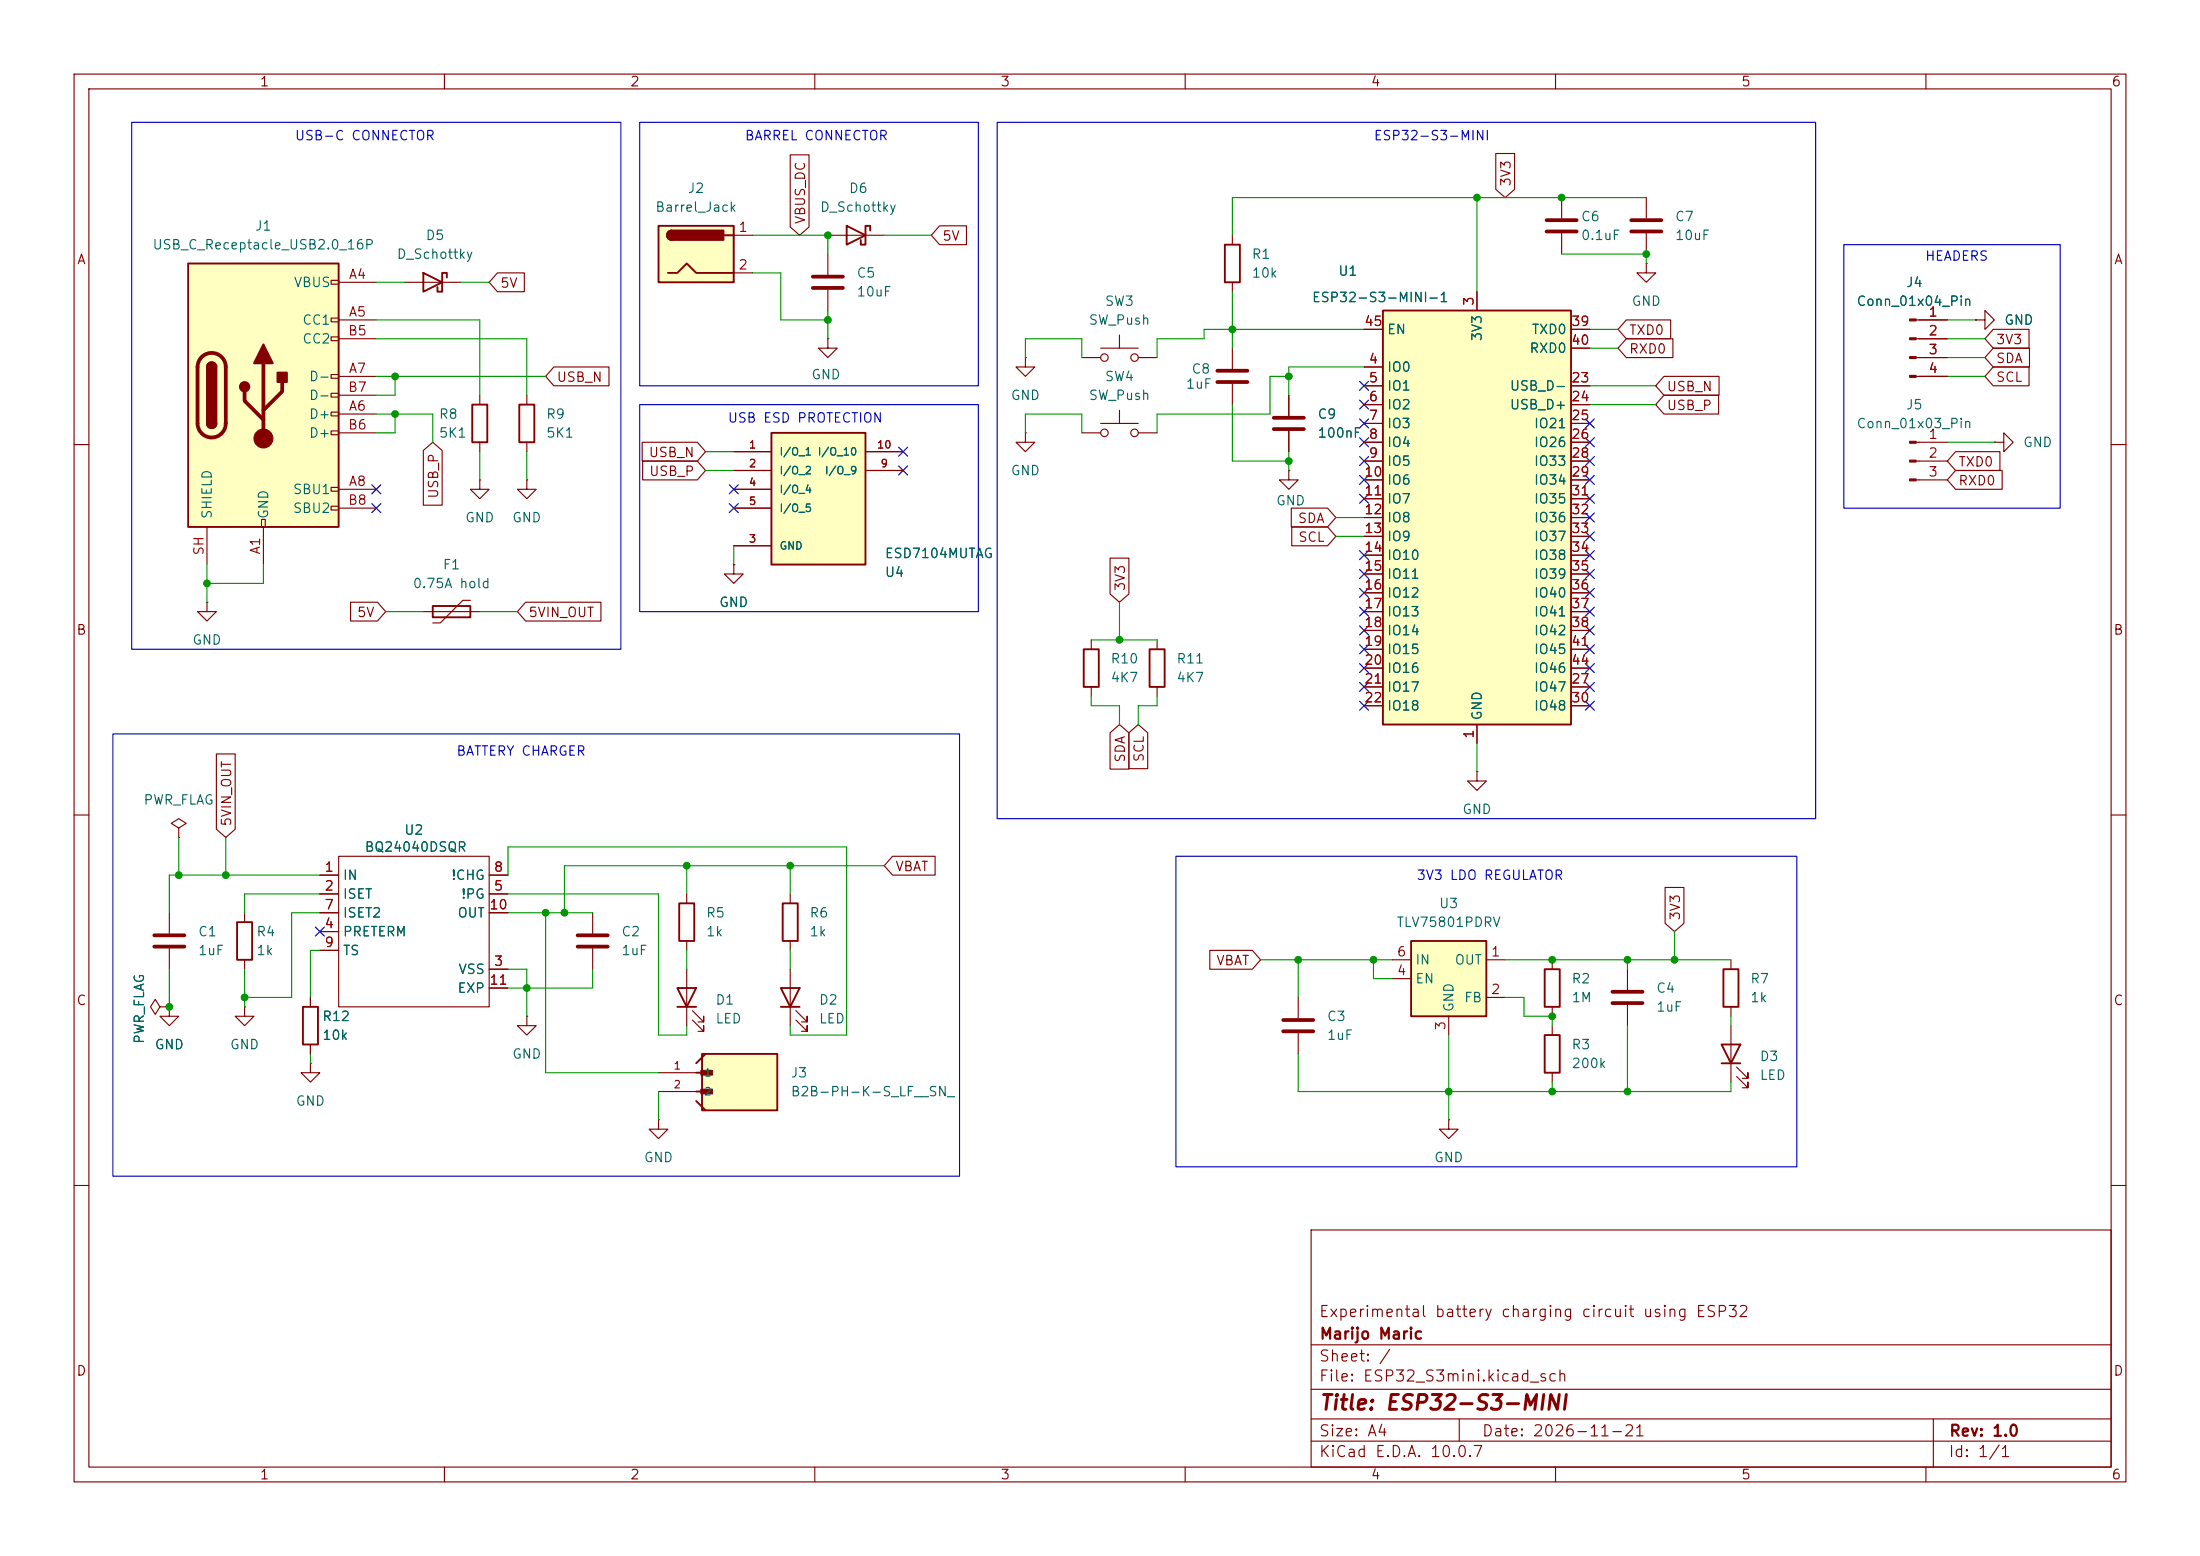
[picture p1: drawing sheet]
<svg xmlns="http://www.w3.org/2000/svg" width="297mm" height="210mm" viewBox="0 0 297 210" stroke-linecap="round" stroke-linejoin="round" font-family="sans-serif">
<g fill="none" stroke="#840000" stroke-width=".15">
<path d="M10 10h277v190h-277zM12 12h273v186h-273zM60 10v2M110 10v2M160 10v2M210 10v2M260 10v2M111.8 34.3v2.8M111.8 39.1v2.8M166.4 31.8v1.2M166.4 38.1v1.3M222.2 35.6v1.2h1.3l-1.3 1.3-1.2-1.3h1.2"/>
<path d="M222.2 35.6h.1M64.8 53.3v1.3M64.8 59.7v1.3M71.1 53.3v1.3M71.1 59.7v1.3M138.4 58.4v1.3h1.3l-1.3 1.3-1.2-1.3h1.2M138.4 58.4h.1M269.2 59.7h1.3v-1.3l1.3 1.3-1.3 1.3v-1.3M269.2 59.7h.1M10 60h2M64.8 64.8v1.2h1.2l-1.2 1.3-1.3-1.3h1.3M64.8 64.8h.1"/>
<path d="M71.1 64.8v1.2h1.3l-1.3 1.3-1.3-1.3h1.3M71.1 64.8h.1M174 63.5v1.3h1.3l-1.3 1.2-1.3-1.2h1.3M174 63.5h.1M285 60h2M147.3 86.4v1.2M147.3 92.7v1.3M156.2 86.4v1.2M156.2 92.7v1.3M10 110h2M199.4 104.1v1.3h1.3l-1.3 1.3-1.3-1.3h1.3M199.4 104.1h.1"/>
<path d="M285 110h2M10 160h2M177 166h108v32h-108zM285 160h2M60 198v2M110 198v2M160 198v2M177 194.5h108M177 191.5h108M177 187.5h108M177 181.5h108M197 191.5v3"/>
<path d="M210 198v2M260 198v2M261 191.5v6.5"/>
</g>
<path d="M109.7 37.3h4.1M109.7 38.9h4.1" fill="none" stroke="#840000" stroke-width=".51"/>
<path d="M165.4 33h2v5.1h-2zM63.8 54.6h2v5.1h-2zM70.1 54.6h2v5.1h-2zM146.3 87.6h2v5.1h-2zM155.2 87.6h2v5.1h-2z" fill="none" stroke="#840000" stroke-width=".25"/>
<path d="M186.7 41.9h25.4v55.9h-25.4z" fill="#ffffc2"/>
<path d="M186.7 41.9h25.4v55.9h-25.4z" fill="none" stroke="#840000" stroke-width=".25"/>
<g fill="none" stroke="#840000" stroke-width=".15">
<path d="M199.4 39.4v2.5M184.1 49.5h2.6M184.1 52.1h2.6M184.1 54.6h2.6M184.1 57.2h2.6M184.1 59.7h2.6M184.1 44.5h2.6M212.1 52.1h2.5M212.1 54.6h2.5M212.1 57.2h2.5M212.1 59.7h2.5M212.1 44.5h2.5"/>
<path d="M212.1 47h2.5M184.1 62.2h2.6M184.1 64.8h2.6M184.1 67.3h2.6M184.1 69.9h2.6M184.1 72.4h2.6M184.1 74.9h2.6M184.1 77.5h2.6M212.1 62.2h2.5M212.1 64.8h2.5M212.1 67.3h2.5M212.1 69.9h2.5"/>
<path d="M212.1 72.4h2.5M212.1 74.9h2.5M212.1 77.5h2.5M184.1 80h2.6M184.1 82.6h2.6M184.1 85.1h2.6M184.1 87.6h2.6M184.1 90.2h2.6M184.1 92.7h2.6M184.1 95.3h2.6M199.4 97.8v2.5M212.1 80h2.5"/>
<path d="M212.1 82.6h2.5M212.1 85.1h2.5M212.1 87.6h2.5M212.1 90.2h2.5M212.1 92.7h2.5M212.1 95.3h2.5"/>
</g>
<path d="M25.4 35.6h20.3v35.5h-20.3z" fill="#ffffc2"/>
<g fill="none" stroke="#840000" stroke-width=".15">
<path d="M44.7 37.8h1v.6h-1zM45.7 38.1h5.1M54.6 38.1h7.6M44.7 42.9h1v.5h-1zM44.7 45.5h1v.5h-1zM44.7 50.5h1v.6h-1zM44.7 53.1h1v.5h-1zM44.7 55.6h1v.5h-1zM44.7 58.2h1v.5h-1zM45.7 43.2h5.1M45.7 55.9h5.1M45.7 50.8h5.1"/>
<path d="M45.7 45.7h5.1M45.7 58.4h5.1M45.7 53.3h5.1M27.9 71.1v5.1M35.3 70.1h.5v1h-.5zM35.6 71.1v5.1M44.7 65.8h1v.5h-1zM44.7 68.3h1v.5h-1zM45.7 66h5.1M45.7 68.6h5.1M27.9 81.3v1.3h1.3l-1.3 1.2-1.2-1.2h1.2M27.9 81.3h.1"/>
<path d="M57.1 82.6h7.7M63.5 81h-1l-3.1 3.1h-1M88.9 151.1v1.3h1.3l-1.3 1.3-1.3-1.3h1.3M88.9 151.1h.1"/>
</g>
<path d="M25.4 35.6h20.3v35.5h-20.3zM57.1 36.8l2.6 1.3-2.6 1.3zM60.3 37.5v-.7h-.6v2.6h-.6v-.7M27.9 49.5a.64 .64 0 0 1 .7-.6 .64 .64 0 0 1 .6 .6M27.9 57.2a.64 .64 0 0 0 .7 .6 .64 .64 0 0 0 .6-.6M58.4 81.8h5.1v1.5h-5.1z" fill="none" stroke="#840000" stroke-width=".25"/>
<path d="M27.2 48.2a1.9 1.9 0 0 1 2.1-.4 1.9 1.9 0 0 1 1.2 1.7v7.7a1.91 1.91 0 0 1-1.9 1.8 1.91 1.91 0 0 1-1.9-1.8v-7.7a1.9 1.9 0 0 1 .5-1.3zM33 52.8v1.3l2.6 2.5M35.6 49v10.2M38.1 51.6v1.2l-2.5 2.6" fill="none" stroke="#840000" stroke-width=".51"/>
<g fill="#840000" stroke="#840000" stroke-width=".25">
<path d="M27.9 49.5h1.3v7.7h-1.3z"/>
<path d="M28.1 49.1a.64 .64 0 0 1 .7-.2 .64 .64 0 0 1 .4 .6h-1.3z"/>
<path d="M27.9 57.2h1.3a.64 .64 0 0 1-.6 .6 .64 .64 0 0 1-.7-.6z"/>
<path d="M35.6 46.5l1.2 2.5h-2.5z"/>
<path d="M37.5 50.3h1.2v1.3h-1.2z"/>
<circle cx="33" cy="52.2" r=".63"/>
</g>
<circle cx="35.6" cy="59.2" r="1.27" fill="#840000" stroke="#840000" stroke-width=".15"/>
<path d="M94.8 142.2h10.1v7.7h-10.1z" fill="#ffffc2"/>
<g fill="none" stroke="#840000" stroke-width=".25">
<path d="M114.3 30.5l2.5 1.3-2.5 1.2zM117.5 31.1v-.6h-.7v2.5h-.6v-.6M32 124.5h2v5h-2zM40.9 135.9h2v5.1h-2zM91.4 133.4h2.6l-1.3 2.5zM91.4 135.9h2.6M91.7 121.9h2v5.1h-2zM105.4 133.4h2.5l-1.2 2.5zM105.4 135.9h2.5M105.7 121.9h2v5.1h-2zM94 144.8h1.9M94 147.3h1.9"/>
<path d="M94 148.6l1.2 1.3M94.8 142.2h10.1v7.7h-10.1zM95.2 142.2l-1.2 1.3"/>
</g>
<g fill="#840000" stroke="#840000" stroke-width=".14">
<path d="M94.6 144.5h1.6v.6h-1.6z"/>
<path d="M94.6 147h1.6v.6h-1.6z"/>
</g>
<g fill="none" stroke="#840000" stroke-width=".15">
<path d="M111.8 31.8h7.6M210.8 26.7v2.8M210.8 31.5v2.8M222.2 26.7v2.8M222.2 31.5v2.8M24.1 111.8l1-.7-1-.6-1 .6 1 .7v1.2M24.1 113h.1M21.6 135.9l-.6-1-.7 1 .7 1 .6-1h1.3M22.9 135.9v1.3h1.2l-1.2 1.2-1.3-1.2h1.3M22.9 135.9h.1M22.9 123.2v2.8M22.9 128v2.8"/>
<path d="M33 135.9v1.3h1.3l-1.3 1.2-1.3-1.2h1.3M33 135.9h.1M33 123.2v1.3M33 129.5v1.3M41.9 134.6v1.3M71.1 137.2v1.2h1.3l-1.3 1.3-1.3-1.3h1.3M71.1 137.2h.1M80 123.2v2.8M80 128v2.8M92.7 120.7v1.2M92.7 127v1.3M92.7 130.8v7.6"/>
<path d="M93.5 137.7l1.5 1.5v-.8v.8h-.8M93.5 136.4l1.5 1.5v-.7v.7h-.8M106.7 120.7v1.2M106.7 127v1.3M106.7 130.8v7.6M107.4 137.7l1.6 1.5v-.8v.8h-.8M107.4 136.4l1.6 1.5v-.7v.7h-.8M175.3 134.6v2.8M175.3 139.4v2.8M41.9 143.5v1.3h1.3l-1.3 1.3-1.3-1.3h1.3M41.9 143.5h.1M41.9 141v1.2"/>
<path d="M88.9 144.8h5.1M88.9 147.3h5.1"/>
</g>
<path d="M208.8 29.7h4.1M208.8 31.2h4.1M220.2 29.7h4.1M220.2 31.2h4.1M20.8 126.2h4.1M20.8 127.8h4.1M78 126.2h4M78 127.8h4M173.2 137.7h4.1M173.2 139.2h4.1" fill="none" stroke="#840000" stroke-width=".51"/>
<path d="M190.5 127h10.2v10.2h-10.2z" fill="#ffffc2"/>
<path d="M190.5 127h10.2v10.2h-10.2z" fill="none" stroke="#840000" stroke-width=".25"/>
<path d="M188 129.5h2.5M188 132.1h2.5M195.6 137.2v2.5M200.7 129.5h2.5M200.7 134.6h2.5" fill="none" stroke="#840000" stroke-width=".15"/>
<path d="M88.9 30.5h10.2v7.6h-10.2z" fill="#ffffc2"/>
<path d="M88.9 30.5h10.2v7.6h-10.2zM90.2 36.8h1.2l1.3-1.2 1.3 1.2h5.1M90.7 31.1a.64 .64 0 0 0-.7 .7 .64 .64 0 0 0 .7 .6M97.8 31.8h1.3M208.5 139.7h2.1v5.1h-2.1z" fill="none" stroke="#840000" stroke-width=".25"/>
<g fill="#840000" stroke="#840000" stroke-width=".25">
<path d="M90.2 31.3l.5-.2v1.3a.63 .63 0 0 1-.6-.4 .63 .63 0 0 1 .1-.7z"/>
<path d="M90.7 31.1h7v1.3h-7z"/>
</g>
<g fill="none" stroke="#840000" stroke-width=".15">
<path d="M99.1 31.8h2.5M99.1 36.8h2.5M266.7 43.2h1.3v-1.3l1.2 1.3-1.2 1.3v-1.3M266.7 43.2h.1M43.2 118.1h2.5M45.7 115.6h20.3v20.3h-20.3zM66 118.1h2.6M43.2 120.7h2.5M43.2 125.7h2.5M43.2 123.2h2.5M43.2 128.3h2.5M66 120.7h2.6"/>
<path d="M66 130.8h2.6M66 123.2h2.6M66 133.4h2.6M209.5 138.4v1.3M195.6 151.1v1.3h1.2l-1.2 1.3-1.3-1.3h1.3M195.6 151.1h.1M209.5 144.8v1.3"/>
</g>
<path d="M104.1 58.4h12.7v17.8h-12.7z" fill="#ffffc2"/>
<path d="M104.1 58.4h12.7v17.8h-12.7zM208.5 130.8h2.1v5.1h-2.1zM232.7 130.8h2v5.1h-2zM232.4 141h2.5l-1.2 2.5zM232.4 143.5h2.5" fill="none" stroke="#840000" stroke-width=".25"/>
<g fill="none" stroke="#840000" stroke-width=".15">
<path d="M67.2 36.8h3.6v2.6h-3.6l-1.2-1.3zM106.7 20.9h2.5v9.7l-1.3 1.2-1.2-1.2zM126.8 30.5h3.7v2.5h-3.7l-1.1-1.2zM199.4 39.4v2.5M201.9 20.7h2.6v4.9l-1.3 1.1-1.3-1.1zM74.8 49.5h7.4v2.6h-7.4l-1.1-1.3zM86.7 59.7h7.4l1.1 1.3-1.1 1.2h-7.4zM111.8 45.7v1.3h1.2l-1.2 1.3-1.3-1.3h1.3M111.8 45.7h.1M138.4 48.3v1.2h1.3l-1.3 1.3-1.2-1.3h1.2M138.4 48.3h.1M146 48.3h2.6"/>
<path d="M146 58.4h2.6M148.6 47h5.1M148.6 57.2h5.1M151.1 45.2v1.8M151.1 55.4v1.8M153.7 48.3h2.5M153.7 58.4h2.5M166.4 47v2.8M166.4 51.8v2.8M174 53.3v2.8M174 58.2v2.8M184.1 59.7h2.6"/>
<path d="M184.1 57.2h2.6M184.1 49.5h2.6M184.1 52.1h2.6M184.1 54.6h2.6M184.1 44.5h2.6M212.1 59.7h2.5M212.1 47h2.5M212.1 57.2h2.5M212.1 52.1h2.5M212.1 54.6h2.5M212.1 44.5h2.5M219.6 43.2h5.9v2.5h-5.9l-1.2-1.2z"/>
<path d="M219.6 45.7h6.2v2.6h-6.2l-1.2-1.3zM224.6 50.8h7.5v2.5h-7.5l-1.1-1.2zM224.6 53.3h7.4v2.6h-7.4l-1.1-1.3zM258.7 43.2h4.2M258.7 45.7h4.2M258.7 48.3h4.2M258.7 50.8h4.2M258.7 59.7h4.2M266.7 43.2h.1M269.1 49.5h4.8v2.6h-4.8l-1.1-1.3zM269.1 47h4.9v2.5h-4.9l-1.1-1.2zM269.1 44.4h4.8v2.6h-4.8l-1.1-1.3z"/>
<path d="M57.1 60.8l1.3-1.1 1.3 1.1v7.4h-2.6zM86.8 62.2h7.3l1.1 1.3-1.1 1.3h-7.3zM99.1 76.2v1.3h1.2l-1.2 1.2-1.3-1.2h1.3M99.1 76.2h.1M99.1 61h5M99.1 63.5h5M99.1 73.7h5M99.1 66h5M99.1 68.6h5M116.8 61h5.1M116.8 63.5h5.1M149.9 75.3h2.5v4.9l-1.3 1.1-1.2-1.1z"/>
<path d="M174.3 68.6h4.9l1.1 1.3-1.1 1.2h-4.9zM174.4 71.1h4.8l1.1 1.3-1.1 1.3h-4.8zM184.1 62.2h2.6M184.1 64.8h2.6M184.1 67.3h2.6M184.1 69.9h2.6M184.1 72.4h2.6M184.1 74.9h2.6M184.1 77.5h2.6M212.1 62.2h2.5M212.1 64.8h2.5M212.1 67.3h2.5"/>
<path d="M212.1 69.9h2.5M212.1 72.4h2.5M212.1 74.9h2.5M212.1 77.5h2.5M258.7 62.2h4.2M258.7 64.8h4.2M264 63.5h6.3v2.5h-6.3l-1.1-1.2zM264 61h6v2.5h-6l-1.1-1.3zM47.3 81.3h3.7l1.1 1.3-1.1 1.2h-3.7zM71 81.3h10.1v2.5h-10.1l-1.2-1.2zM149.9 98.9l1.2-1.1 1.3 1.1v4.9h-2.5zM152.4 98.9l1.3-1.1 1.2 1.1v4.8h-2.5z"/>
<path d="M184.1 80h2.6M184.1 82.6h2.6M184.1 85.1h2.6M184.1 87.6h2.6M184.1 90.2h2.6M184.1 92.7h2.6M184.1 95.3h2.6M199.4 97.8v2.5M212.1 80h2.5M212.1 82.6h2.5M212.1 85.1h2.5M212.1 87.6h2.5"/>
<path d="M212.1 90.2h2.5M212.1 92.7h2.5M212.1 95.3h2.5M29.2 101.8h2.6v10.1l-1.3 1.1-1.3-1.1zM43.2 118.1h2.5M66 118.1h2.6M120.5 115.6h5.7v2.5h-5.7l-1.1-1.3zM224.8 119.8h2.5v4.8l-1.2 1.1-1.3-1.1zM22.9 135.9h.1M41.9 134.6v1.3M43.2 120.7h2.5M43.2 125.7h2.5"/>
<path d="M43.2 123.2h2.5M43.2 128.3h2.5M66 120.7h2.6M66 130.8h2.6M66 123.2h2.6M66 133.4h2.6M163.3 128.3h5.8l1.1 1.2-1.1 1.3h-5.8zM209.5 129.5v1.3M209.5 135.9v1.3M219.7 130.8v2.8M219.7 135.6v2.8M233.7 129.5v1.3"/>
<path d="M233.7 135.9v1.3M233.7 138.4v7.7M41.9 141v1.2M234.4 145.3l1.6 1.5v-.7v.7h-.8M234.4 144l1.6 1.5v-.7v.7h-.8"/>
<circle cx="149.1" cy="58.4" r=".51"/>
<circle cx="149.1" cy="48.3" r=".51"/>
<circle cx="153.2" cy="48.3" r=".51"/>
<circle cx="153.2" cy="58.4" r=".51"/>
</g>
<path d="M164.3 50h4.1M164.3 51.6h4.1M172 56.4h4M172 57.9h4M217.7 133.9h4M217.7 135.4h4" fill="none" stroke="#840000" stroke-width=".51"/>
<g fill="#840000" stroke="#840000" stroke-width=".15">
<path d="M257.8 43.1h.9v.2h-.9z"/>
<path d="M257.8 45.6h.9v.2h-.9z"/>
<path d="M257.8 48.1h.9v.3h-.9z"/>
<path d="M257.8 50.7h.9v.2h-.9z"/>
<path d="M257.8 59.6h.9v.2h-.9z"/>
<path d="M257.8 62.1h.9v.3h-.9z"/>
<path d="M257.8 64.6h.9v.3h-.9z"/>
</g>
<g fill="none" stroke="#009600" stroke-width=".15">
<path d="M50.8 38.1h3.8M62.2 38.1h3.8M101.6 36.8h3.8v6.4h6.4M101.6 31.8h10.2v2.5M119.4 31.8h6.3M166.4 39.4v7.6M199.4 26.7v12.7M210.8 34.3h11.4v1.3M222.2 26.7h-55.8v5.1M50.8 50.8h22.9M50.8 55.9h7.6v3.8M50.8 45.7h20.3v7.6"/>
<path d="M50.8 43.2h14v10.1M53.3 50.8v2.5h-2.5M53.3 55.9v2.5h-2.5M111.8 41.9v3.8M138.4 58.4v-2.5h7.6v2.5M138.4 48.3v-2.6h7.6v2.6M166.4 54.6v7.6h7.6M174 50.8h-2.6v5.1h-15.2v2.5M184.1 44.5h-21.5v1.2h-6.4v2.6M184.1 49.5h-10.1v3.8M214.6 44.5h3.8M214.6 52.1h8.9"/>
<path d="M214.6 54.6h8.9M214.6 47h3.8M262.9 50.8h5.1M262.9 45.7h5.1M262.9 48.3h5.1M262.9 43.2h3.8M262.9 59.7h6.3M27.9 76.2v5.1M35.6 76.2v2.5h-7.7M64.8 61v3.8M71.1 61v3.8M95.2 61h3.9"/>
<path d="M95.2 63.5h3.9M99.1 73.7v2.5M174 61v2.5M180.3 69.9h3.8M180.3 72.4h3.8M52.1 82.6h5M64.8 82.6h5M147.3 94v1.3h3.8v2.5M147.3 86.4h8.9M151.1 81.3v5.1M156.2 94v1.3h-2.5v2.5M24.1 113v5.1"/>
<path d="M30.5 113v5.1M43.2 118.1h-20.3v5.1M68.6 118.1v-3.8h45.7v25.4h-7.6v-1.3M92.7 116.8v3.9M106.7 116.8v3.9M119.4 116.8h-43.2v6.4M199.4 100.3v3.8M22.9 130.8v5.1M33 130.8v5.1M43.2 123.2h-3.8v11.4h-6.4M43.2 120.7h-10.2v2.5M43.2 128.3h-1.3v6.3"/>
<path d="M68.6 120.7h20.3v19h3.8v-1.3M68.6 123.2h11.4M68.6 130.8h2.5v6.4M73.7 123.2v21.6h15.2M80 130.8v2.6h-11.4M92.7 128.3v2.5M106.7 128.3v2.5M170.2 129.5h17.8M175.3 129.5v5.1M185.4 129.5v2.6h2.6M195.6 139.7v11.4M203.2 129.5h30.5"/>
<path d="M203.2 134.6h2.5v2.6h3.8v1.2M219.7 129.5v1.3M219.7 138.4v8.9M226.1 125.7v3.8M233.7 137.2v1.2M41.9 142.2v1.3M88.9 147.3v3.8M175.3 142.2v5.1h58.4v-1.2M209.5 146.1v1.2"/>
</g>
<g fill="none" stroke="#000084" stroke-width=".15">
<path d="M183.5 51.5l1.3 1.2M183.5 54l1.3 1.2M183.5 56.5l1.3 1.3M183.5 59.1l1.3 1.2M184.8 51.5l-1.3 1.2M184.8 54l-1.3 1.2M184.8 56.5l-1.3 1.3M184.8 59.1l-1.3 1.2M214 56.5l1.2 1.3M214 59.1l1.2 1.2M215.2 59.1l-1.2 1.2M215.2 56.5l-1.2 1.3"/>
<path d="M50.2 65.4l1.2 1.2M50.2 68l1.2 1.2M51.4 65.4l-1.2 1.2M51.4 68l-1.2 1.2M98.5 68l1.2 1.2M98.5 65.4l1.2 1.2M99.7 68l-1.2 1.2M99.7 65.4l-1.2 1.2M121.3 60.4l1.2 1.2M121.3 62.9l1.2 1.2M122.5 60.4l-1.2 1.2M122.5 62.9l-1.2 1.2"/>
<path d="M183.5 61.6l1.3 1.2M183.5 64.2l1.3 1.2M183.5 76.9l1.3 1.2M183.5 74.3l1.3 1.2M183.5 66.7l1.3 1.2M183.5 79.4l1.3 1.2M184.8 61.6l-1.3 1.2M184.8 64.2l-1.3 1.2M184.8 76.9l-1.3 1.2M184.8 74.3l-1.3 1.2M184.8 66.7l-1.3 1.2M184.8 79.4l-1.3 1.2"/>
<path d="M214 64.2l1.2 1.2M214 74.3l1.2 1.2M214 69.2l1.2 1.3M214 71.8l1.2 1.2M214 76.9l1.2 1.2M214 79.4l1.2 1.2M214 66.7l1.2 1.2M214 61.6l1.2 1.2M215.2 64.2l-1.2 1.2M215.2 61.6l-1.2 1.2M215.2 74.3l-1.2 1.2M215.2 69.2l-1.2 1.3"/>
<path d="M215.2 71.8l-1.2 1.2M215.2 76.9l-1.2 1.2M215.2 79.4l-1.2 1.2M215.2 66.7l-1.2 1.2M183.5 94.6l1.3 1.3M183.5 87l1.3 1.2M183.5 84.5l1.3 1.2M183.5 92.1l1.3 1.2M183.5 81.9l1.3 1.3M183.5 89.6l1.3 1.2M184.8 94.6l-1.3 1.3M184.8 87l-1.3 1.2"/>
<path d="M184.8 84.5l-1.3 1.2M184.8 92.1l-1.3 1.2M184.8 81.9l-1.3 1.3M184.8 89.6l-1.3 1.2M214 84.5l1.2 1.2M214 87l1.2 1.2M214 92.1l1.2 1.2M214 81.9l1.2 1.3M214 89.6l1.2 1.2M214 94.6l1.2 1.3M215.2 84.5l-1.2 1.2M215.2 87l-1.2 1.2"/>
<path d="M215.2 92.1l-1.2 1.2M215.2 81.9l-1.2 1.3M215.2 89.6l-1.2 1.2M215.2 94.6l-1.2 1.3M42.6 125.1l1.2 1.2M43.8 125.1l-1.2 1.2"/>
</g>
<path d="M17.8 16.5h66v71.1h-66zM86.4 16.5h45.7v35.6h-45.7zM134.6 16.5h110.5v94h-110.5zM248.9 33h29.2v35.6h-29.2zM86.4 54.6h45.7v28h-45.7zM15.2 99.1h114.3v59.7h-114.3zM158.7 115.6h83.9v41.9h-83.9z" fill="none" stroke="#0000c2" stroke-width=".15"/>
<g fill="#009600" stroke="#009600" stroke-width=".14">
<circle cx="222.2" cy="34.3" r=".46"/>
<circle cx="174" cy="62.2" r=".46"/>
<circle cx="175.3" cy="129.5" r=".46"/>
<circle cx="185.4" cy="129.5" r=".46"/>
<circle cx="199.4" cy="26.7" r=".46"/>
<circle cx="166.4" cy="44.5" r=".46"/>
<circle cx="174" cy="50.8" r=".46"/>
<circle cx="226.1" cy="129.5" r=".46"/>
<circle cx="219.7" cy="147.3" r=".46"/>
<circle cx="209.5" cy="129.5" r=".46"/>
<circle cx="209.5" cy="147.3" r=".46"/>
<circle cx="219.7" cy="129.5" r=".46"/>
<circle cx="209.5" cy="137.2" r=".46"/>
<circle cx="195.6" cy="147.3" r=".46"/>
<circle cx="210.8" cy="26.7" r=".46"/>
<circle cx="151.1" cy="86.4" r=".46"/>
<circle cx="111.8" cy="43.2" r=".46"/>
<circle cx="111.8" cy="31.8" r=".46"/>
<circle cx="92.7" cy="116.8" r=".46"/>
<circle cx="106.7" cy="116.8" r=".46"/>
<circle cx="33" cy="134.6" r=".46"/>
<circle cx="22.9" cy="135.9" r=".46"/>
<circle cx="30.5" cy="118.1" r=".46"/>
<circle cx="24.1" cy="118.1" r=".46"/>
<circle cx="73.7" cy="123.2" r=".46"/>
<circle cx="27.9" cy="78.7" r=".46"/>
<circle cx="53.3" cy="50.8" r=".46"/>
<circle cx="53.3" cy="55.9" r=".46"/>
<circle cx="71.1" cy="133.4" r=".46"/>
<circle cx="76.2" cy="123.2" r=".46"/>
</g>
<text font-size="2" fill="#840000" x="178" y="190.8">Title: ESP32-S3-MINI</text>
<g font-size="1.5" fill="#840000">
<text x="178" y="178.1">Experimental battery charging circuit using ESP32</text>
<text x="178" y="184.1">Sheet: /</text>
<text x="178" y="181.1">Marijo Maric</text>
<text x="178" y="186.8">File: ESP32_S3mini.kicad_sch</text>
<text x="178" y="197">KiCad E.D.A. 10.0.7</text>
<text x="178" y="194.2">Size: A4</text>
<text x="200" y="194.2">Date: 2026-11-21</text>
<text x="263" y="197">Id: 1/1</text>
<text x="263" y="194.2">Rev: 1.0</text>
</g>
<g font-size="1.3" fill="#840000">
<text x="35" y="12">1</text>
<text x="85" y="12">2</text>
<text x="135" y="12">3</text>
<text x="185" y="12">4</text>
<text x="235" y="12">5</text>
<text x="285" y="12">6</text>
<text x="204.3" y="25.3" transform="rotate(-90 204.3 25.3)">3V3</text>
<text x="10.3" y="36">A</text>
<text x="109" y="30.3" transform="rotate(-90 109 30.3)">VBUS_DC</text>
<text x="127.1" y="32.8">5V</text>
<text x="285.3" y="36">A</text>
<text x="67.4" y="39.2">5V</text>
<text x="219.8" y="45.5">TXD0</text>
<text x="269.4" y="46.8">3V3</text>
<text x="75.1" y="51.9">USB_N</text>
<text x="219.8" y="48">RXD0</text>
<text x="224.9" y="53.1">USB_N</text>
<text x="269.4" y="51.9">SCL</text>
<text x="269.4" y="49.3">SDA</text>
<text x="224.9" y="55.7">USB_P</text>
<text x="87.5" y="62">USB_N</text>
<text x="87.5" y="64.6">USB_P</text>
<text x="264.3" y="65.8">RXD0</text>
<text x="264.3" y="63.3">TXD0</text>
<text x="59.5" y="67.4" transform="rotate(-90 59.5 67.4)">USB_P</text>
<text x="175.1" y="70.9">SDA</text>
<text x="175.2" y="73.4">SCL</text>
<text x="48.1" y="83.6">5V</text>
<text x="71.3" y="83.6">5VIN_OUT</text>
<text x="152.2" y="79.9" transform="rotate(-90 152.2 79.9)">3V3</text>
<text x="10.2" y="86">B</text>
<text x="285.2" y="86">B</text>
<text x="152.2" y="103" transform="rotate(-90 152.2 103)">SDA</text>
<text x="154.7" y="103" transform="rotate(-90 154.7 103)">SCL</text>
<text x="31.5" y="111.6" transform="rotate(-90 31.5 111.6)">5VIN_OUT</text>
<text x="120.8" y="117.9">VBAT</text>
<text x="227.1" y="124.3" transform="rotate(-90 227.1 124.3)">3V3</text>
<text x="164.1" y="130.6">VBAT</text>
<text x="10.2" y="136">C</text>
<text x="285.2" y="136">C</text>
<text x="10.2" y="186">D</text>
<text x="285.2" y="186">D</text>
<text x="35" y="200">1</text>
<text x="85" y="200">2</text>
<text x="135" y="200">3</text>
<text x="185" y="200">4</text>
<text x="235" y="200">5</text>
<text x="285" y="200">6</text>
</g>
<g font-size="1.3" fill="#0000c2">
<text x="39.7" y="19.3">USB-C CONNECTOR</text>
<text x="100.5" y="19.3">BARREL CONNECTOR</text>
<text x="185.4" y="19.3">ESP32-S3-MINI</text>
<text x="259.8" y="35.5">HEADERS</text>
<text x="98.2" y="57.4">USB ESD PROTECTION</text>
<text x="61.5" y="102.3">BATTERY CHARGER</text>
<text x="191.2" y="119.1">3V3 LDO REGULATOR</text>
</g>
<g font-size="1.3" fill="#006464">
<text x="88.4" y="28.9">Barrel_Jack</text>
<text x="92.8" y="26.4">J2</text>
<text x="110.6" y="28.9">D_Schottky</text>
<text x="114.5" y="26.4">D6</text>
<text x="20.5" y="34">USB_C_Receptacle_USB2.0_16P</text>
<text x="34.3" y="31.4">J1</text>
<text x="53.5" y="35.3">D_Schottky</text>
<text x="57.4" y="32.7">D5</text>
<text x="168.9" y="35.3">R1</text>
<text x="213.3" y="30.2">C6</text>
<text x="213.3" y="32.7">0.1uF</text>
<text x="226" y="30.2">C7</text>
<text x="226" y="32.7">10uF</text>
<text x="39.6" y="39.1">VBUS</text>
<text x="115.6" y="37.8">C5</text>
<text x="115.6" y="40.3">10uF</text>
<text x="149.1" y="41.6">SW3</text>
<text x="168.9" y="37.8">10k</text>
<text x="177" y="41.1">ESP32-S3-MINI-1</text>
<text x="180.6" y="37.5">U1</text>
<text x="220.2" y="41.6">GND</text>
<text x="250.5" y="41.6">Conn_01x04_Pin</text>
<text x="257.2" y="39.1">J4</text>
<text x="40.7" y="44.1">CC1</text>
<text x="40.7" y="46.7">CC2</text>
<text x="146.9" y="44.1">SW_Push</text>
<text x="187.2" y="45.4">EN</text>
<text x="200.4" y="46.2" transform="rotate(-90 200.4 46.2)">3V3</text>
<text x="206.4" y="48">RXD0</text>
<text x="206.7" y="45.4">TXD0</text>
<text x="270.5" y="44.1">GND</text>
<text x="41.6" y="51.8">D-</text>
<text x="109.4" y="51.5">GND</text>
<text x="149.1" y="51.8">SW4</text>
<text x="160" y="52.8">1uF</text>
<text x="160.8" y="50.7">C8</text>
<text x="187.2" y="50.5">IO0</text>
<text x="187.2" y="53">IO1</text>
<text x="203.7" y="53">USB_D-</text>
<text x="41.6" y="56.8">D+</text>
<text x="41.6" y="59.4">D+</text>
<text x="41.6" y="54.3">D-</text>
<text x="59.2" y="56.8">R8</text>
<text x="59.2" y="59.4">5K1</text>
<text x="73.6" y="56.8">R9</text>
<text x="73.6" y="59.4">5K1</text>
<text x="136.4" y="54.3">GND</text>
<text x="146.9" y="54.3">SW_Push</text>
<text x="177.8" y="56.8">C9</text>
<text x="177.8" y="59.4">100nF 8</text>
<text x="187.2" y="55.6">IO2</text>
<text x="187.2" y="58.1">IO3</text>
<text x="203.7" y="55.6">USB_D+</text>
<text x="207" y="58.1">IO21</text>
<text x="250.5" y="58.1">Conn_01x03_Pin</text>
<text x="257.2" y="55.6">J5</text>
<text x="136.4" y="64.5">GND</text>
<text x="187.2" y="60.7">IO4</text>
<text x="187.2" y="63.2">IO5</text>
<text x="187.2" y="65.7">IO6</text>
<text x="207" y="60.7">IO26</text>
<text x="207" y="63.2">IO33</text>
<text x="207" y="65.7">IO34</text>
<text x="273" y="60.7">GND</text>
<text x="28.9" y="70.1" transform="rotate(-90 28.9 70.1)">SHIELD</text>
<text x="36.5" y="70.1" transform="rotate(-90 36.5 70.1)">GND</text>
<text x="39.5" y="67">SBU1</text>
<text x="39.5" y="69.5">SBU2</text>
<text x="62.7" y="70.8">GND</text>
<text x="69.1" y="70.8">GND</text>
<text x="172.2" y="68.5">GND</text>
<text x="187.2" y="68.3">IO7</text>
<text x="187.2" y="70.8">IO8</text>
<text x="207" y="68.3">IO35</text>
<text x="207" y="70.8">IO36</text>
<text x="59.7" y="77.2">F1</text>
<text x="119.4" y="75.6">ESD7104MUTAG</text>
<text x="187.2" y="73.4">IO9</text>
<text x="187.2" y="75.9">IO10</text>
<text x="207" y="73.4">IO37</text>
<text x="207" y="75.9">IO38</text>
<text x="55.6" y="79.7">0.75A hold</text>
<text x="97" y="82.2">GND</text>
<text x="119.4" y="78.2">U4</text>
<text x="187.2" y="78.4">IO11</text>
<text x="187.2" y="81">IO12</text>
<text x="187.2" y="83.5">IO13</text>
<text x="207" y="78.4">IO39</text>
<text x="207" y="81">IO40</text>
<text x="207" y="83.5">IO41</text>
<text x="25.9" y="87.3">GND</text>
<text x="149.8" y="89.9">R10</text>
<text x="158.7" y="89.9">R11</text>
<text x="187.2" y="86.1">IO14</text>
<text x="187.2" y="88.6">IO15</text>
<text x="207" y="86.1">IO42</text>
<text x="207" y="88.6">IO45</text>
<text x="149.8" y="92.4">4K7</text>
<text x="158.7" y="92.4">4K7</text>
<text x="187.2" y="91.1">IO16</text>
<text x="187.2" y="93.7">IO17</text>
<text x="207" y="93.7">IO47</text>
<text x="207" y="91.1">IO46</text>
<text x="187.2" y="96.2">IO18</text>
<text x="200.4" y="97.3" transform="rotate(-90 200.4 97.3)">GND</text>
<text x="207" y="96.2">IO48</text>
<text x="19.3" y="108.9">PWR_FLAG</text>
<text x="54.5" y="113">U2</text>
<text x="197.3" y="110.2">GND</text>
<text x="46.2" y="119.1">IN</text>
<text x="49.1" y="115.3">BQ24040DSQR</text>
<text x="60.8" y="119.1">!CHG</text>
<text x="46.2" y="121.6">ISET</text>
<text x="46.2" y="124.2">ISET2</text>
<text x="61.7" y="124.2">OUT</text>
<text x="62.2" y="121.6">!PG</text>
<text x="95.2" y="124.2">R5</text>
<text x="109.2" y="124.2">R6</text>
<text x="188.4" y="125.4">TLV75801PDRV</text>
<text x="194.2" y="122.9">U3</text>
<text x="26.7" y="126.7">C1</text>
<text x="26.7" y="129.2">1uF</text>
<text x="34.5" y="126.7">R4</text>
<text x="34.5" y="129.2">1k</text>
<text x="46.2" y="126.7">PRETERM</text>
<text x="46.2" y="129.2">TS</text>
<text x="61.8" y="131.8">VSS</text>
<text x="83.8" y="126.7">C2</text>
<text x="83.8" y="129.2">1uF</text>
<text x="95.2" y="126.7">1k</text>
<text x="109.2" y="126.7">1k</text>
<text x="191" y="130.5">IN</text>
<text x="196.3" y="130.5">OUT</text>
<text x="61.7" y="134.3">EXP</text>
<text x="96.5" y="135.9">D1</text>
<text x="110.5" y="135.9">D2</text>
<text x="191" y="133">EN</text>
<text x="196.5" y="136.7" transform="rotate(-90 196.5 136.7)">GND</text>
<text x="197.6" y="135.6">FB</text>
<text x="212.1" y="133">R2</text>
<text x="212.1" y="135.6">1M</text>
<text x="223.5" y="134.3">C4</text>
<text x="223.5" y="136.9">1uF</text>
<text x="236.2" y="133">R7</text>
<text x="236.2" y="135.6">1k</text>
<text x="19.8" y="141" transform="rotate(-90 19.8 141)">PWR_FLAG</text>
<text x="20.8" y="141.9">GND</text>
<text x="31" y="141.9">GND</text>
<text x="43.4" y="138.1">R12</text>
<text x="43.4" y="140.7">10k</text>
<text x="69.1" y="143.2">GND</text>
<text x="96.5" y="138.4">LED</text>
<text x="110.5" y="138.4">LED</text>
<text x="179.1" y="138.1">C3</text>
<text x="179.1" y="140.7">1uF</text>
<text x="212.1" y="141.9">R3</text>
<text x="237.5" y="143.5">D3</text>
<text x="39.8" y="149.6">GND</text>
<text x="106.7" y="145.7">J3</text>
<text x="106.7" y="148.3">B2B-PH-K-S_LF__SN_</text>
<text x="212.1" y="144.5">200k</text>
<text x="237.5" y="146.1">LED</text>
<text x="86.8" y="157.2">GND</text>
<text x="193.5" y="157.2">GND</text>
</g>
<g font-size="1.3" fill="#a90000">
<text x="99.6" y="31.6">1</text>
<text x="47" y="38">A4</text>
<text x="99.6" y="36.7">2</text>
<text x="199.3" y="41.4" transform="rotate(-90 199.3 41.4)">3</text>
<text x="46.9" y="45.6">B5</text>
<text x="47" y="43">A5</text>
<text x="184.1" y="44.3">45</text>
<text x="212" y="44.3">39</text>
<text x="212" y="46.9">40</text>
<text x="260.3" y="43">1</text>
<text x="260.3" y="45.6">2</text>
<text x="46.9" y="53.2">B7</text>
<text x="47" y="50.7">A7</text>
<text x="184.7" y="49.4">4</text>
<text x="184.7" y="51.9">5</text>
<text x="212" y="51.9">23</text>
<text x="260.3" y="48.1">3</text>
<text x="260.3" y="50.7">4</text>
<text x="46.9" y="58.3">B6</text>
<text x="47" y="55.7">A6</text>
<text x="184.7" y="54.5">6</text>
<text x="184.7" y="57">7</text>
<text x="212" y="54.5">24</text>
<text x="212" y="57">25</text>
<text x="212" y="59.6">26</text>
<text x="260.3" y="59.6">1</text>
<text x="47" y="65.9">A8</text>
<text x="184.1" y="64.6">10</text>
<text x="184.7" y="62.1">9</text>
<text x="212" y="62.1">28</text>
<text x="212" y="64.6">29</text>
<text x="260.3" y="62.1">2</text>
<text x="260.3" y="64.6">3</text>
<text x="46.9" y="68.4">B8</text>
<text x="184.1" y="67.2">11</text>
<text x="184.1" y="69.7">12</text>
<text x="212" y="67.2">31</text>
<text x="212" y="69.7">32</text>
<text x="27.8" y="75.1" transform="rotate(-90 27.8 75.1)">SH</text>
<text x="35.4" y="74.9" transform="rotate(-90 35.4 74.9)">A1</text>
<text x="184.1" y="72.3">13</text>
<text x="184.1" y="74.8">14</text>
<text x="184.1" y="77.3">15</text>
<text x="212" y="72.3">33</text>
<text x="212" y="74.8">34</text>
<text x="212" y="77.3">35</text>
<text x="184.1" y="79.9">16</text>
<text x="184.1" y="82.4">17</text>
<text x="212" y="79.9">36</text>
<text x="212" y="82.4">37</text>
<text x="184.1" y="85">18</text>
<text x="184.1" y="87.5">19</text>
<text x="212" y="85">38</text>
<text x="212" y="87.5">41</text>
<text x="184.1" y="90">20</text>
<text x="184.1" y="92.6">21</text>
<text x="184.1" y="95.1">22</text>
<text x="212" y="92.6">27</text>
<text x="212" y="95.1">30</text>
<text x="212" y="90">44</text>
<text x="199.3" y="99.8" transform="rotate(-90 199.3 99.8)">1</text>
<text x="43.7" y="118">1</text>
<text x="66.6" y="118">8</text>
<text x="43.7" y="120.5">2</text>
<text x="43.7" y="125.6">4</text>
<text x="43.7" y="123.1">7</text>
<text x="66" y="123.1">10</text>
<text x="66.6" y="120.5">5</text>
<text x="43.7" y="128.1">9</text>
<text x="66.6" y="130.7">3</text>
<text x="188.5" y="131.9">4</text>
<text x="188.5" y="129.4">6</text>
<text x="201.2" y="129.4">1</text>
<text x="66" y="133.2">11</text>
<text x="201.2" y="134.5">2</text>
<text x="195.4" y="139.2" transform="rotate(-90 195.4 139.2)">3</text>
</g>
<g font-size="1" fill="#a90000">
<text x="101" y="60.8">1</text>
<text x="101" y="63.3">2</text>
<text x="101" y="65.9">4</text>
<text x="118.3" y="60.8">10</text>
<text x="118.8" y="63.3">9</text>
<text x="101" y="68.4">5</text>
<text x="101" y="73.5">3</text>
<text x="90.9" y="144.6">1</text>
<text x="90.9" y="147.1">2</text>
</g>
<g font-size="1" fill="#006464">
<text x="105.2" y="61.7">I/O_1 I/O_10</text>
<text x="105.2" y="64.3">I/O_2</text>
<text x="111.3" y="64.3">I/O_9</text>
<text x="105.2" y="66.8">I/O_4</text>
<text x="105.2" y="69.3">I/O_5</text>
<text x="105.2" y="74.4">GND</text>
<text x="95" y="145.5">1</text>
<text x="95" y="148.1">2</text>
</g>
</svg>
